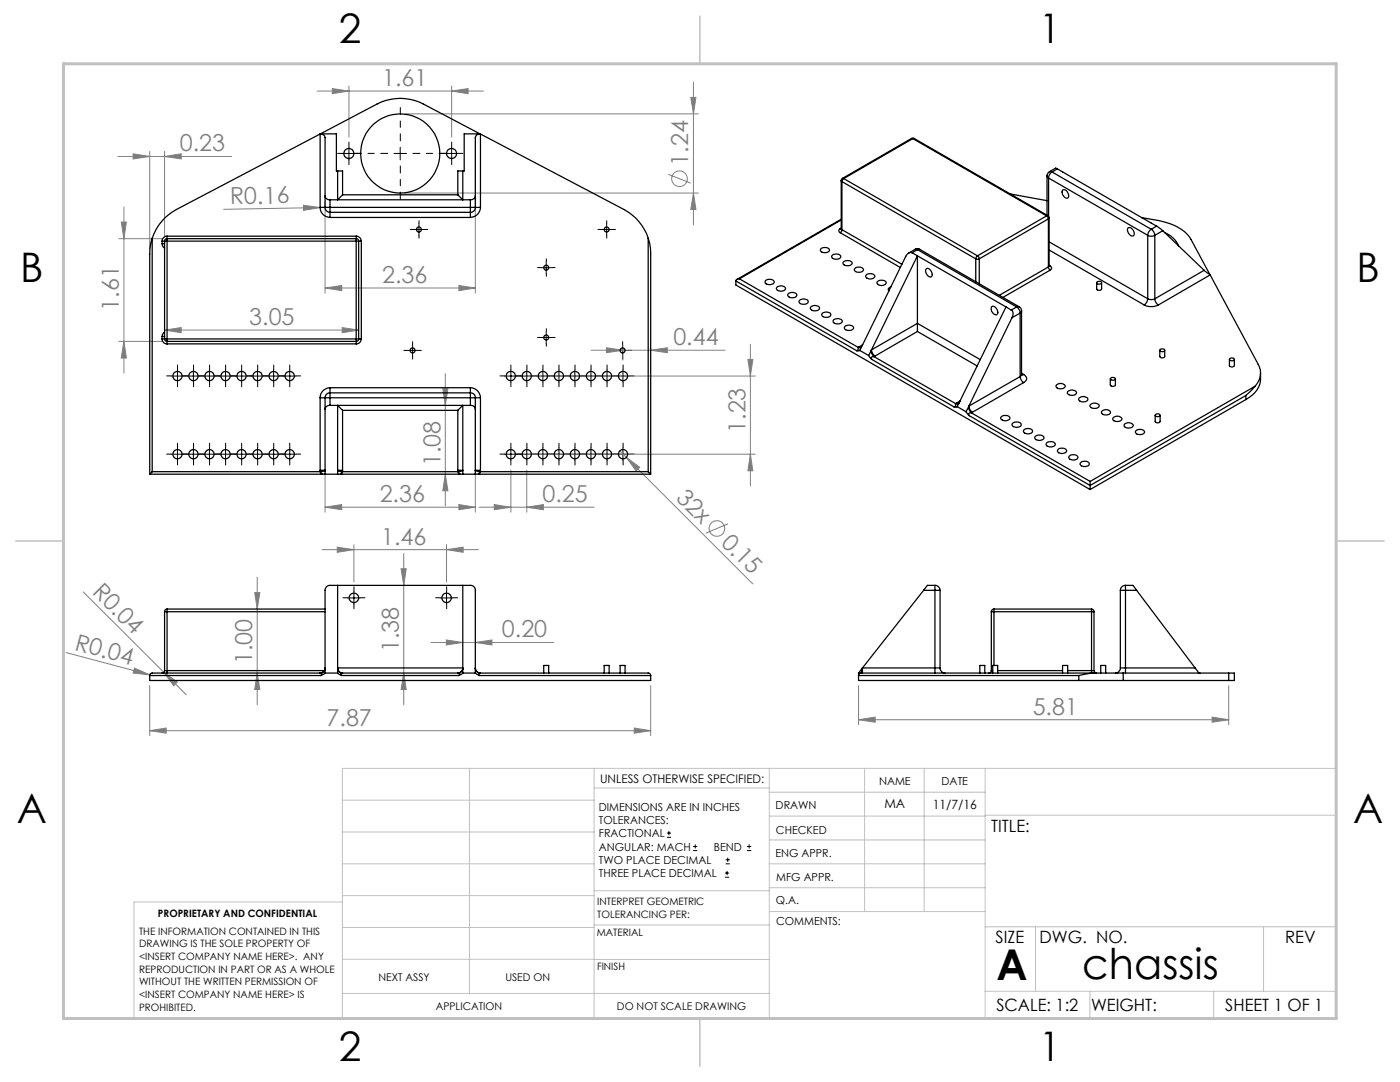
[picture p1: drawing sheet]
<svg xmlns="http://www.w3.org/2000/svg" width="279mm" height="216mm" viewBox="0 0 279 216" stroke-linecap="round" stroke-linejoin="round" font-family="sans-serif">
<g fill="none" stroke="#808080" stroke-width=".2">
<path d="M63.3 18.2h33.2M66.3 17.7l3.3 .5-3.3 .5zM69.6 17.2v10.2M90.1 18.2l3.3-.5v1zM90.1 17.2v10.2M137.9 19.4h1l-.5 3.3zM138.4 16.4v28.5M23.5 31.2h22.7M26.6 30.7l3.3 .5-3.3 .5zM29.9 30.2v19.5M32.8 31.2l3.4-.5v1zM32.8 30.2v16.9"/>
<path d="M80.9 22.7h58.5M80.9 38.5h58.5M133.4 34.8l4.4 1.7M138.4 38.5l.5 3.3h-1zM23.7 47.6h8.6M24.2 44.3h1l-.5 3.3zM24.7 41.3v33.2M60.6 41l3.3 .4-3.3 .6zM63.9 41.4l-19.3 .4M64.9 57.5l3.3-.5v1zM64.9 40.1v18.4M64.9 57.5h30"/>
<path d="M65.9 41.4h-2M91.6 57l3.3 .5-3.3 .5zM94.9 40.1v18.4M23.7 68.1h8.6M24.7 68.1l.5 3.3h-1zM32.8 65.9l3.4-.5v1zM32.8 65.9h38.8M68.3 65.4l3.3 .5-3.3 .5zM88.4 77.6h1l-.5 3.3zM88.9 74.5v26.5M105.1 75h45.6M118 69.9h26.7"/>
<path d="M121 69.4l3.3 .5-3.3 .5zM124.3 68.9v3M129.9 69.9l3.3-.5v1zM149.3 71.7h.9l-.4 3.3zM149.8 68.7v28.3M64.9 94.8v7.4M88.9 94.6l.5 3.3h-1zM94.9 94.8v7.4M102 93.8v8.4M105.1 93.8v8.4M105.1 90.6h45.6M123.7 90l1.3 1.3"/>
<path d="M125 91.3l2.7 1.9-.7 .8zM125 91.3l25.2 25.2M149.8 90.6l.4 3.3h-.9zM16.6 118.1l20.6 20.5M50.8 118.3h1.1l-.6 3.2zM51.3 115.2v25.5M64.3 109.7h31.2M64.9 101.2l3.3-.5v1zM64.9 101.2h30M67.3 109.2l3.3 .5-3.3 .5zM70.6 108.7v7.4M80 113.5h1.1l-.5 3.3z"/>
<path d="M80.6 110.5v30.2M89.1 109.7l3.3-.5v1zM89.1 108.7v7.4M91.6 100.7l3.3 .5-3.3 .5zM95.6 101.2h23M98.6 100.7l3.4 .5-3.4 .5zM105.1 101.2l3.3-.5v1zM145.3 104.5l-4.4 1.9M13.2 130.2l16.7 4.5M26.8 133.3l3.1 1.4-3.3-.4zM29.9 136.8v10M29.9 134.7l.5 .1"/>
<path d="M32.7 134.2l2.7 1.9-.7 .7zM51.3 134.3l.6 3.3h-1.1zM80.6 134.3l.5 3.3h-1.1zM86 128.2h24.5M89.1 127.7l3.3 .5-3.3 .5zM94.9 128.2l3.3-.5v1zM129.9 136.8v10M171.3 136.8v7.8M245.2 136.8v7.8M29.9 145.8l3.3-.5v1zM29.9 145.8h100M126.6 145.3l3.3 .5-3.3 .5z"/>
<path d="M171.3 143.6l3.4-.5v1zM171.3 143.6h73.9M241.9 143.1l3.3 .5-3.3 .5z"/>
<circle cx="135.6" cy="35.7" r="1.55"/>
<circle cx="143.1" cy="105.5" r="1.57"/>
</g>
<g fill="none" stroke="#000" stroke-width=".2">
<path d="M68.4 30.6h2.5M69.6 29.4v2.5M78.6 30.6h2.5M79.9 29.4v2.5M88.9 30.6h2.5M90.1 29.4v2.5M82.3 45.8h2.5M83.6 44.6v2.5M107.8 53.4h2.5M109 52.1v2.5M119.8 45.8h2.5M121.1 44.6v2.5"/>
<path d="M34.1 75h2.6M35.4 73.8v2.5M37.4 75h2.5M38.6 73.8v2.5M40.6 75h2.5M41.8 73.8v2.5M43.7 75h2.5M45 73.8v2.5M47 75h2.5M48.2 73.8v2.5M50.2 75h2.5M51.4 73.8v2.5"/>
<path d="M53.4 75h2.4M54.6 73.8v2.5M56.6 75h2.5M57.8 73.8v2.5M81.1 69.9h2.5M82.3 68.7v2.5M100.7 75h2.5M102 73.8v2.5M103.9 75h2.5M105.1 73.8v2.5M107.1 75h2.5M107.8 67.3h2.5"/>
<path d="M108.3 73.8v2.5M109 66.1v2.5M110.3 75h2.5M111.5 73.8v2.5M113.5 75h2.5M114.7 73.8v2.5M116.7 75h2.5M117.9 73.8v2.5M119.9 75h2.5M121.1 73.8v2.5M123 69.9h2.5M123.1 75h2.5"/>
<path d="M124.2 68.7v2.5M124.3 73.8v2.5M34.1 90.6h2.6M35.4 89.4v2.5M37.4 90.6h2.5M38.6 89.4v2.5M40.6 90.6h2.5M41.8 89.4v2.5M43.7 90.6h2.5M45 89.4v2.5M47 90.6h2.5M48.2 89.4v2.5"/>
<path d="M50.2 90.6h2.5M51.4 89.4v2.5M53.4 90.6h2.4M54.6 89.4v2.5M56.6 90.6h2.5M57.8 89.4v2.5M100.7 90.6h2.5M102 89.4v2.5M103.9 90.6h2.5M105.1 89.4v2.5M107.1 90.6h2.5M108.3 89.4v2.5"/>
<path d="M110.3 90.6h2.5M111.5 89.4v2.5M113.5 90.6h2.5M114.7 89.4v2.5M116.7 90.6h2.5M117.9 89.4v2.5M119.9 90.6h2.5M121.1 89.4v2.5M123.1 90.6h2.5M124.3 89.4v2.5M69.4 119.3h2.5M70.6 118v2.5"/>
<path d="M87.9 119.3h2.5M89.1 118v2.5M133.1 167.1h.8M133.1 166.2h.8M133.5 165.8v.9M138.3 169.7h.8M138.3 168.9h.8M138.7 168.5v.8M144.7 175h.8M144.7 174.2h.8M144.8 172.4h.9M144.8 171.6h.9"/>
<path d="M145.1 173.8v.8M145.2 171.1v.9M149.1 169.7h.8M149.1 168.9h.8M149.5 168.5v.8"/>
</g>
<g fill="none" stroke="#000" stroke-width=".2" stroke-dasharray="15.2 1.3 1.3 1.3">
<path d="M68.4 30.6h-1M69.6 29.4v-1M69.6 31.9v1M70.9 30.6h1M88.9 30.6h-1M90.1 29.4v-1M90.1 31.9v1M91.4 30.6h1M82.4 45.8h-.5M83.6 44.5v-.5M83.6 47v.5M84.9 45.8h.5"/>
<path d="M107.8 53.4h-.5M109 52.1v-.5M109 54.6v.5M110.3 53.4h.5M119.8 45.8h-.5M121.1 44.5v-.5M121.1 47v.5M122.3 45.8h.5M34.2 75h-.9M35.4 73.8v-1M35.4 76.3v.9M36.7 75h.9"/>
<path d="M37.4 75h-.9M38.6 73.8v-1M38.6 76.3v.9M39.9 75h.9M40.6 75h-.9M41.8 73.8v-1M41.8 76.3v.9M43.1 75h.9M43.8 75h-.9M45 73.8v-1M45 76.3v.9M46.3 75h.9"/>
<path d="M47 75h-.9M48.2 73.8v-1M48.2 76.3v.9M49.5 75h.9M50.2 75h-.9M51.4 73.8v-1M51.4 76.3v.9M52.7 75h.9M53.4 75h-.9M54.6 73.8v-1M54.6 76.3v.9M55.9 75h.9"/>
<path d="M56.6 75h-.9M57.8 73.8v-1M57.8 76.3v.9M59.1 75h.9M81.1 69.9h-.5M82.4 68.7v-.5M82.4 71.2v.5M83.6 69.9h.5M100.7 75h-.9M102 73.8v-1M102 76.3v.9M103.2 75h.9"/>
<path d="M103.9 75h-.9M105.2 73.8v-1M105.2 76.3v.9M106.4 75h.9M107.1 75h-.9M107.8 67.3h-.5M108.4 73.8v-1M108.4 76.3v.9M109 66.1v-.5M109 68.6v.5M109.6 75h.9M110.3 67.3h.5"/>
<path d="M110.3 75h-.9M111.6 73.8v-1M111.6 76.3v.9M112.8 75h.9M113.5 75h-.9M114.8 73.8v-1M114.8 76.3v.9M116 75h.9M116.7 75h-.9M118 73.8v-1M118 76.3v.9M119.2 75h.9"/>
<path d="M119.9 75h-.9M121.2 73.8v-1M121.2 76.3v.9M122.4 75h.9M123 69.9h-.5M123.1 75h-.9M124.3 68.7v-.5M124.3 71.2v.5M124.4 73.8v-1M124.4 76.3v.9M125.5 69.9h.5M125.6 75h.9"/>
<path d="M34.2 90.6h-.9M35.4 89.4v-1M35.4 91.9v.9M36.7 90.6h.9M37.4 90.6h-.9M38.6 89.4v-1M38.6 91.9v.9M39.9 90.6h.9M40.6 90.6h-.9M41.8 89.4v-1M41.8 91.9v.9M43.1 90.6h.9"/>
<path d="M43.8 90.6h-.9M45 89.4v-1M45 91.9v.9M46.3 90.6h.9M47 90.6h-.9M48.2 89.4v-1M48.2 91.9v.9M49.5 90.6h.9M50.2 90.6h-.9M51.4 89.4v-1M51.4 91.9v.9M52.7 90.6h.9"/>
<path d="M53.4 90.6h-.9M54.6 89.4v-1M54.6 91.9v.9M55.9 90.6h.9M56.6 90.6h-.9M57.8 89.4v-1M57.8 91.9v.9M59.1 90.6h.9M100.7 90.6h-.9M102 89.4v-1M102 91.9v.9M103.2 90.6h.9"/>
<path d="M103.9 90.6h-.9M105.2 89.4v-1M105.2 91.9v.9M106.4 90.6h.9M107.1 90.6h-.9M108.4 89.4v-1M108.4 91.9v.9M109.6 90.6h.9M110.3 90.6h-.9M111.6 89.4v-1M111.6 91.9v.9M112.8 90.6h.9"/>
<path d="M113.5 90.6h-.9M114.8 89.4v-1M114.8 91.9v.9M116 90.6h.9M116.7 90.6h-.9M118 89.4v-1M118 91.9v.9M119.2 90.6h.9M119.9 90.6h-.9M121.2 89.4v-1M121.2 91.9v.9M122.4 90.6h.9"/>
<path d="M123.1 90.6h-.9M124.4 89.4v-1M124.4 91.9v.9M125.6 90.6h.9M69.4 119.3h-1M70.6 118v-.9M71.9 119.3h.9M87.9 119.3h-1M89.1 118v-.9M90.4 119.3h.9M70.6 120.5v1M89.1 120.5v1"/>
</g>
<path d="M77.4 30.6h-6.7M79.9 28.1v-6.6M79.9 33.1v6.7M82.4 30.6h6.6" fill="none" stroke="#000" stroke-width=".2" stroke-dasharray="15.2 1.3 1.3 1.3" stroke-dashoffset="13.8"/>
<g fill="none" stroke="#c0c0c0" stroke-width=".2">
<path d="M68.3 159.7h50.3M93.7 153.3v44.9M118.6 153.3v49.9M118.6 157.2h34.9M153.5 153.3v49.9M153.5 158.1h43.1M172.5 153.3v28.6M184.4 153.3v28.6M196.6 153.3v49.9M68.3 180h-41.6v23.2h240v-49.9h-198.4v49.9M68.3 178.7h50.3M68.3 172.4h50.3"/>
<path d="M68.3 166h50.3M118.6 177.7h35M153.5 167.6h43.1M153.5 162.8h43.1M153.5 172.4h43.1M153.5 177.1h43.1M196.6 162.7h70.1M68.3 198.2h85.2M68.3 191.4l85.2 .1M68.3 185.1h50.3M118.6 184.6h35M153.6 181.9h43"/>
<path d="M196.6 197.8h70.1M196.6 184.9h70.1M206.7 184.9v12.9M217.5 197.8v5.4M242.2 197.8v5.4M252.2 184.9v12.9"/>
</g>
<path d="M139.7 3.2v9.5M3.1 107.9h9.6M266.7 107.9h9.5M139.7 203.2v9.6" fill="none" stroke="#c0c0c0" stroke-width=".3"/>
<path d="M12.7 12.7h254v190.5h-254z" fill="none" stroke="#c0c0c0" stroke-width=".6"/>
<g fill="#808080">
<path d="M32.7 134.2l2.7 1.9-.7 .7z"/>
<path d="M26.8 133.3l3.1 1.4-3.3-.4z"/>
<path d="M60.6 41l3.3 .4-3.3 .6z"/>
<path d="M125 91.3l2.7 1.9-.7 .8z"/>
<path d="M90.1 18.2l3.3-.5v1zM66.3 17.7l3.3 .5-3.3 .5zM241.9 143.1l3.3 .5-3.3 .5zM171.3 143.6l3.4-.5v1z"/>
<path d="M67.3 109.2l3.3 .5-3.3 .5zM89.1 109.7l3.3-.5v1zM29.9 145.8l3.3-.5v1zM126.6 145.3l3.3 .5-3.3 .5zM89.1 127.7l3.3 .5-3.3 .5zM94.9 128.2l3.3-.5v1zM98.6 100.7l3.4 .5-3.4 .5zM105.1 101.2l3.3-.5v1zM121 69.4l3.3 .5-3.3 .5zM129.9 69.9l3.3-.5v1zM26.6 30.7l3.3 .5-3.3 .5zM32.8 31.2l3.4-.5v1zM64.9 101.2l3.3-.5v1zM91.6 100.7l3.3 .5-3.3 .5zM64.9 57.5l3.3-.5v1zM91.6 57l3.3 .5-3.3 .5z"/>
<path d="M32.8 65.9l3.4-.5v1zM68.3 65.4l3.3 .5-3.3 .5z"/>
<path d="M51.3 134.3l.6 3.3h-1.1zM50.8 118.3h1.1l-.6 3.2zM80.6 134.3l.5 3.3h-1.1zM80 113.5h1.1l-.5 3.3zM88.9 94.6l.5 3.3h-1zM88.4 77.6h1l-.5 3.3z"/>
<path d="M24.7 68.1l.5 3.3h-1zM24.2 44.3h1l-.5 3.3z"/>
<path d="M137.9 19.4h1l-.5 3.3zM138.4 38.5l.5 3.3h-1zM149.3 71.7h.9l-.4 3.3zM149.8 90.6l.4 3.3h-.9z"/>
</g>
<g fill="none" stroke="#000" stroke-width=".25">
<path d="M63.9 26.7l-28.7 15.1a10.1 10.1 0 0 0-4.8 5.8M63.9 26.7v14.7M64 26.7a.94 .94 0 0 1 .9 .7v14M64 26.7h.1M64 26.7h-.1M64 26.7l11.2-5.9a9.9 9.9 0 0 1 9.3 0l11.3 5.9M64 26.7h3.1v7.4h.3M64.9 39.1a.87 .87 0 0 0 1 .8M65.9 39.9h28M65.9 39.9v1.5M67.4 34.1v5.8l1-1M67.4 34.1h1v4.8"/>
<path d="M68.4 38.9h23M92.4 34.1v5.8l-1-1M92.4 34.1h-1v4.8M93.9 39.9v1.5M94.9 39.1a.82 .82 0 0 1-1 .8M95.8 26.7a.94 .94 0 0 0-.9 .7v14M95.8 26.7h.1M95.8 26.7h-3.2v7.4h-.2M95.9 26.7l28.6 15.1a10.1 10.1 0 0 1 4.9 5.8M95.9 26.7v14.7M167.9 36l.1 .2M167.9 36v9.6"/>
<path d="M168 36.2l26.7 15.4M168 36.2v9.6M168.1 35.6l-.2 .4M168.1 35.6h.3M168.4 35.6l-.4 .6M168.4 35.6l26.7 15.4M181.9 27.6h.5M181.9 27.6l.3 .1M181.9 27.6l-13.8 8M182.2 27.7l26.7 15.4M182.2 27.7l-13.8 7.9M182.4 27.6l-.2 .1"/>
<path d="M182.4 27.6l26.7 15.4M201.6 38.7l7.4 1.3M209 35.1l.3 .4M209 35.1v7.9M209.3 35.5l19.8 11.5M209.3 35.5v7.6M209.4 34.3l-.4 .4v.4M209.4 34.3h.6M210 34.3a1.38 1.38 0 0 0-.7 1.2M210 34.3l19.8 11.5M211 33.7l-.3-.2-1.3 .8M211 33.7l19.8 11.4"/>
<path d="M211 33.7l-1 .6M212.1 37.9a1.09 1.09 0 0 1 1 1.6 1.11 1.11 0 0 1-1-1.6zM30.4 47.6a8.3 8.3 0 0 0-.5 3.1v43.9M30.4 47.6v46.5M32.3 48.6h.5M32.3 48.1h.5M32.3 48.6l.3 .6 .2 .3M32.3 48.1v.5M32.8 48.1h.5M32.8 48.1v19.5M33.3 47.6l-.2 .1-.3 .4M33.3 47.6v.5"/>
<path d="M33.3 47.1v.5M33.3 47.1a.96 .96 0 0 0-1 1M33.3 48.1v19.5M33.3 48.1h37.8M33.3 47.6h37.8M33.3 47.1h37.8M63.9 41.4h1M63.9 41.4a1.99 1.99 0 0 0 2 2M64.9 41.4h1M64.9 41.4a.96 .96 0 0 0 1 1M65.9 41.4v1M65.9 42.4v1"/>
<path d="M65.9 41.4h28M65.9 42.4h28M65.9 43.4h28M71.1 47.6l.3 .1 .2 .4M71.1 48.1h.5M71.1 47.6v.5M71.1 47.1v.5M71.1 47.1a1.02 1.02 0 0 1 1 1M71.1 48.1v19.5M71.6 48.1h.5M71.6 48.1v19.5M72.1 48.1v19.5"/>
<path d="M93.9 41.4h1M93.9 41.4v1M93.9 42.4v1M94.9 41.4a.96 .96 0 0 1-1 1M94.9 41.4h1M95.9 41.4a2.05 2.05 0 0 1-2 2M129.4 47.6a8.3 8.3 0 0 1 .5 3.1v43.9M129.4 47.6v46.5M146.9 56.1l24.1 13.9M146.9 56.1v.8l70.7 40.8M147.6 55.6a.6 .6 0 0 0-.7 .5M147.6 55.6l23.7 13.7"/>
<path d="M152.8 56a1.11 1.11 0 0 1 1.7 .3 1.13 1.13 0 0 1-1.8 0zM155 57.3a1.08 1.08 0 0 1 1.8 .3 1.05 1.05 0 0 1-1.9-.1zM157.3 58.6a1.08 1.08 0 0 1 1.7 .3 1.05 1.05 0 0 1-1.8-.1zM159.6 59.9a1.19 1.19 0 0 1 1.7 .2 1.01 1.01 0 0 1-1.7 .3l-.1-.1zM163.8 49.7a1.21 1.21 0 0 1 1.7 .1 1.01 1.01 0 0 1-1.7 .3zM166.1 51a1.21 1.21 0 0 1 1.7 .1 1 1 0 0 1-1.7 .3zM167.7 45.6h.2M167.7 45.6a.43 .43 0 0 0-.3 .4 .43 .43 0 0 0 .3 .4M167.7 46.4l12 7M167.9 45.6l.1 .2M167.9 43.7l-20.9 12.1M167.9 45.5l-.2 .1"/>
<path d="M167.9 43.9l-20.3 11.7M168 45.8v.3l-.3 .3M168 45.8l12 6.9M168.3 52.3a1.11 1.11 0 0 1 1.8 .3 1.19 1.19 0 0 1-1.9 0zM170.7 53.4a1.02 1.02 0 0 1 1.6 .5 1.07 1.07 0 0 1-1.8-.2zM172.9 54.9a1.08 1.08 0 0 1 1.7 .3 1.04 1.04 0 0 1-1.8-.2zM175.1 56.2a1.22 1.22 0 0 1 1.7 .1 .97 .97 0 0 1-.9 .7 .97 .97 0 0 1-.9-.7zM177.8 57.3l-.5 .3 .1 .4M182 50.4a1.02 1.02 0 0 0-1.2 .8l-8.6 17.6M182 50.4l1.1 .6M182.6 49.8l.4-.2 .6 .2M182.6 49.8h.5"/>
<path d="M182.6 49.8l-1.2 .7M183.1 51l17.7 10.2M183.1 49.8l-1.1 .6M183.1 49.8l19.8 11.4M183.1 51v13.5M183.1 51l-9.2 18.8M183.6 49.8h-.5M183.6 49.8l19.8 11.4M184.9 53.7a1.04 1.04 0 0 1 1.1 1.3l-.1 .2a1.04 1.04 0 0 1-1.2-1.4zM194.7 51.6h.7M194.7 51.6v4.6M195.1 51l-.4 .6"/>
<path d="M195.1 51l.3 .6M195.4 51.6v5M208.9 43.1l.3 .6M208.9 43.1l-13.8 7.9M209.1 43l.3 .5M209.1 43l-.2 .1M209.2 53.3l.4 .6M209.2 43.7l-13.8 7.9M209.2 43.7v9.6M209.2 53.3l-9.7 5.6M209.4 53.1v.1M209.4 43.5l-.2 .2"/>
<path d="M209.4 43.5v9.6l-.2 .2M209.4 53l.2 .1M209.4 49.9l19 11M209.4 48.3l19.7 11.3M209.6 53.1a.43 .43 0 0 1 .3 .4 .43 .43 0 0 1-.3 .4M209.6 53.1h-.2M209.6 53.9l-9.4 5.4M218.9 56.4v1.2a.57 .57 0 0 0 1 0v-1.2M219 56.2l.4-.1 .4 .2a.47 .47 0 0 1-.4 .4 .47 .47 0 0 1-.5-.4zM225.1 45.5a1.09 1.09 0 0 1 1.1 1.5 1.09 1.09 0 0 1-1.1-1.5zM227.9 43.4a23.3 23.3 0 0 1 6.6 1.6l.7 .4a6 6 0 0 1 2.5 2.4l13.4 24.9a3.7 3.7 0 0 1-.6 4.3M229.1 47a1.5 1.5 0 0 0 1.4 0"/>
<path d="M229.1 59.6a1.5 1.5 0 0 0 1.4 0M229.1 59.6a1.6 1.6 0 0 1-.7 1.3M229.1 47v12.6M229.8 45.8a1.47 1.47 0 0 0-.7 1.2M229.8 45.8a1.47 1.47 0 0 1 .7 1.2M230.5 59.6a1.6 1.6 0 0 0 .7 1.3M230.5 47v12.6M230.8 45.1l1.3 .9M230.8 45.1l-1 .7M232.1 46l-1.6 1M232.1 46l8.2 7.9M232.4 46.4a5 5 0 0 1 2.8 2.7"/>
<path d="M240.3 53.9l1.2 1-10.3 6M240.3 53.9l-9.8 5.7M32.3 67.1h.5M32.3 67.6h.5M32.3 67.6a.96 .96 0 0 0 1 1M32.3 67.1v.5M32.8 67.6h.5M32.8 67.6l.1 .3 .4 .2M32.8 66.3l-.4 .5-.1 .3M33.3 67.6v.5M33.3 68.1v.5M33.3 67.6h37.8"/>
<path d="M33.3 68.1h37.8M33.3 68.6h37.8M63.9 79.4h1M63.9 79.4v14.7M64.9 79.4h1M64.9 79.4v15.2M65.9 78.4a.96 .96 0 0 0-1 1M65.9 78.4v1M65.9 77.4v1M65.9 77.4a1.99 1.99 0 0 0-2 2M65.9 79.4v1.5M65.9 79.4h28"/>
<path d="M65.9 78.4h28M65.9 77.4h28M71.1 67.6h.5M71.1 67.6v.5M71.1 68.1v.5M71.6 67.6l-.2 .4-.3 .1M71.6 67.6h.5M72.1 67.6a1.02 1.02 0 0 1-1 1M93.9 78.4a.96 .96 0 0 1 1 1M93.9 79.4h1M93.9 78.4v1M93.9 77.4v1"/>
<path d="M93.9 77.4a2.05 2.05 0 0 1 2 2M93.9 79.4v1.5M94.9 79.4h1M94.9 79.4v15.2M95.9 79.4v14.4M161.8 61.2a1.19 1.19 0 0 1 1.7 .2 1.01 1.01 0 0 1-1.7 .3l-.1-.1zM164.1 62.5a1.17 1.17 0 0 1 1.7 .2 1.01 1.01 0 0 1-1.7 .3zM166.3 63.9a1.22 1.22 0 0 1 1.8 .1 1.07 1.07 0 0 1-1.8 .2zM168.6 65.2a1.22 1.22 0 0 1 1.8 .1 1.07 1.07 0 0 1-1.9 .2zM171.3 69.3l-.1 .1a.4 .4 0 0 1-.2 .6M171.4 69.2l.5 .1-.2 .1-.4-.1M171.6 69.9l-.6 .1"/>
<path d="M171.6 69.9l1.8 1M172.2 68.8l-.9 .5M172.2 68.8l-.6 1.1M173.4 70.9l.6 .8M173.8 70l.2 .6 .4 .6M173.9 69.8a1.6 1.6 0 0 0 .7 1.2M173.9 69.8l-.5 1.1M174 71.7l16.4 9.5M174.4 71.2h-.2a.3 .3 0 0 0-.4 .1 .3 .3 0 0 0 .2 .4M174.4 71.2l16.3 9.3M174.6 71l-.2 .2M183.1 64.5v1.6"/>
<path d="M183.1 66.1l-8.5 4.9M183.1 64.5l-9.2 5.3M183.1 64.5l12.5 7.3M183.1 66.1l11.9 6.9M197.9 61.2a1.05 1.05 0 0 1 1.2 1.4l-.1 .1a1.04 1.04 0 0 1-1.2-1.4zM200.8 61.2l-9.2 18.8M200.8 61.2l1 .7M201.8 61.9a1.11 1.11 0 0 1 .2 1.5M202 63.4l-8.6 17.6M202.9 61.2a1.6 1.6 0 0 1 .7 1.3M202.9 61.2l-1.1 .7M203.4 61.2a.84 .84 0 0 1 .5 .9"/>
<path d="M203.4 61.2h-.5M203.6 75.1a1.62 1.62 0 0 0 .7 1.2M203.6 75.1l-10.2 5.9M203.6 62.5l-1.6 .9M203.6 62.5v12.6M203.9 62.1l-.3 .4M203.9 62.1v12.7l-.3 .3M203.9 74.5l.4 .2M203.9 74.7v.2M204.3 74.7a.85 .85 0 0 1 .6 .8 .85 .85 0 0 1-.6 .8M204.3 74.7l-.4 .1M204.3 76.3l-10.2 6"/>
<path d="M210.9 76.8a1.07 1.07 0 0 1 1.7 .4 1.07 1.07 0 0 1-1.9-.2zM213.1 78.1a1.07 1.07 0 0 1 1.7 .4 1.07 1.07 0 0 1-1.8-.2zM215.4 79.4a1.19 1.19 0 0 1 1.7 .2 1.01 1.01 0 0 1-1.7 .3l-.1-.1zM221.6 75.6v1.2a.57 .57 0 0 0 .5 .3 .57 .57 0 0 0 .5-.3v-1.2M221.8 75.4l.5-.1 .3 .2a.47 .47 0 0 1-.5 .4 .47 .47 0 0 1-.4-.4zM228.4 60.9a3.3 3.3 0 0 0 2.8 0M231.5 69.9v1.2a.57 .57 0 0 0 .9 0v-1.2M231.5 69.8a.51 .51 0 0 1 .5-.2 .51 .51 0 0 1 .4 .4 .5 .5 0 0 1-.5 .2 .5 .5 0 0 1-.4-.4zM245.4 71.7v1.2a.54 .54 0 0 0 .5 .3 .54 .54 0 0 0 .4-.3v-1.2M245.4 71.6a.49 .49 0 0 1 .5-.2 .49 .49 0 0 1 .4 .4 .52 .52 0 0 1-.5 .2 .52 .52 0 0 1-.4-.4zM248.6 78.9l-31 18M248.6 79.7l-31 18"/>
<path d="M248.6 78.9v.8M250.5 77l-1.9 1.9M250.5 77l-32.9 19.1M251.6 74.4a4.9 4.9 0 0 1-3 5.3M29.9 94.6h34.1M30.4 94.1l-.5 .5M30.4 94.1h33.5M63.9 93.8h1M63.9 94.1l.4 .4-.3 .1M64 94.6h.9M64.9 93.9l-1 .2M64.9 94.6h2.5"/>
<path d="M65.9 80.9a.86 .86 0 0 0-1 .8M65.9 80.9h28M67.4 93.8h1M67.4 93.9l.9 .2M67.4 94.6h.9M68.3 94.6h23.2M68.3 94.1l-.3 .4 .3 .1M68.3 94.1h23.1M68.4 81.9l-1-1v13.7M68.4 81.9v11.9M68.4 81.9h23M68.4 93.8l-.1 .3"/>
<path d="M91.4 81.9l1-1v13.7M91.4 93.8h1M91.4 81.9v11.9M91.4 93.8v.3M91.4 94.1l.4 .4-.3 .1M91.5 94.6h.9M92.4 93.9l-1 .2M92.4 94.6h2.5M93.9 80.9a.86 .86 0 0 1 1 .8M94.9 93.8h1M94.9 93.9l.9 .2M94.9 94.6h.8"/>
<path d="M95.7 94.6h34.2M95.8 94.1l-.3 .4 .2 .1M95.8 94.1h33.6M95.9 93.8l-.1 .3M129.4 94.1l.5 .5M190.7 80.5v.5l-.3 .2M190.9 80.4l.5 .1-.3 .1-.4-.1M191 81.1l-.6 .1M191 81.1l1.8 1.1M191.6 80l-.6 1.1M191.6 80l-.9 .5M192.8 82.2l.6 .7"/>
<path d="M193.3 81.2l.1 .5 .5 .7M193.3 81.2l-.5 1M193.4 81a1.6 1.6 0 0 0 .7 1.3M193.4 81l-.1 .2M193.4 82.9l24.2 14M193.9 82.4l-.6 .1 .1 .4M193.9 82.4l23.7 13.7M194.1 82.3l-.2 .1M199.8 83.2a1.22 1.22 0 0 1 1.7 .1 .88 .88 0 0 1-1.3 .6 .46 .46 0 0 1-.4-.7zM202.1 84.5a1.22 1.22 0 0 1 1.7 .1 .84 .84 0 0 1-1.3 .6 .46 .46 0 0 1-.4-.7zM204.3 85.8a1.21 1.21 0 0 1 1.8 .1 .82 .82 0 0 1-1.3 .6 .46 .46 0 0 1-.5-.2 .46 .46 0 0 1 0-.5zM206.6 87.1a1.11 1.11 0 0 1 1.8 .3 1.13 1.13 0 0 1-1.9 0z"/>
<path d="M208.8 88.4a1.11 1.11 0 0 1 1.8 .3 1.13 1.13 0 0 1-1.8 0zM211.3 89.6a1.02 1.02 0 0 1 1.6 .4 1.05 1.05 0 0 1-1.9-.1zM213.4 91a1.08 1.08 0 0 1 1.7 .3 1.05 1.05 0 0 1-1.8-.1zM215.7 92.3a1.19 1.19 0 0 1 1.7 .2 .85 .85 0 0 1-1.4 .5l-.5-.4zM217.6 96.1v.8M217.6 96.9v.8M217.6 80.7a1.19 1.19 0 0 1 1.8 .2 1.01 1.01 0 0 1-1.8 .3l-.1-.1zM219.9 82.1a1.03 1.03 0 0 1 1.7 .3 1.15 1.15 0 0 1-1.8 0zM222.1 83.4a1.07 1.07 0 0 1 1.8 .3 1.19 1.19 0 0 1-1.8 0zM224.4 84.7a1.07 1.07 0 0 1 1.8 .3 1.19 1.19 0 0 1-1.9 0zM226.8 85.8a1.02 1.02 0 0 1 1.6 .5 1.07 1.07 0 0 1-1.8-.2zM230.5 82.9v1.2a.54 .54 0 0 0 .5 .3 .54 .54 0 0 0 .5-.3v-1.2"/>
<path d="M230.7 82.7l.5-.1 .3 .2a.47 .47 0 0 1-.5 .3 .47 .47 0 0 1-.4-.3zM67.4 116.8v17.5M92.4 116.8v17.5M184.3 117.8h2.3M184.3 117.8l-12.2 15.5M186.6 117.8h1M186.6 116.8v1M186.6 116.8a1.02 1.02 0 0 1 1 1M186.6 116.8h-1.5l-.8 1M186.6 117.8v15.5M187.6 117.8v15.5M223.6 117.8h1"/>
<path d="M223.6 117.8v15.5M224.6 116.8v1M224.6 116.8h1.5l.7 1M224.6 116.8a1.02 1.02 0 0 0-1 1M224.6 117.8v15.5M224.6 117.8h2.2M226.8 117.8l11.7 15.5M29.9 134.8h34.1M29.9 134.8v1h100v-1M32.8 133.8l-.1 .4-.4 .1M32.8 133.8h.5M32.8 122.1h.5"/>
<path d="M32.8 122.1v11.7M33.3 133.8v.5M33.3 121.5v.6M33.3 121.5l-.4 .3-.1 .3M33.3 122.1v11.7M33.3 121.5h31.6M33.3 133.8h31.4M33.3 122.1h31.6M63.9 134.3l.4 .2-.3 .3M63.9 134.3h-33.6l-.3 .2-.1 .3M64.9 134.3l-.9 .5M64.9 133.4a1.03 1.03 0 0 1-1 .9"/>
<path d="M64.9 134.3v-16.5a.96 .96 0 0 1 1-1h28a.96 .96 0 0 1 1 1v16.5M64.9 133.3a1.02 1.02 0 0 1-1 1M64.9 134.3h2.5M67.4 133.5a1 1 0 0 0 .9 .8M67.4 134.3l.9 .5M68.3 134.8h23.2M68.3 134.3l-.3 .2 .3 .3M68.3 134.3h23.1M68.4 134.3a1.02 1.02 0 0 1-1-1h25a1.02 1.02 0 0 1-1 1M91.4 134.3l.4 .1-.3 .4M92.4 134.3l-.9 .5M92.4 133.5a1 1 0 0 1-1 .8"/>
<path d="M92.4 134.3h2.5M94.9 134.3l.8 .5M94.9 133.4a1.03 1.03 0 0 0 .9 .9M94.9 133.3a1.09 1.09 0 0 0 1 1M95.7 134.8h34.2M95.8 134.3l-.3 .2 .2 .3M95.8 134.3h33.7l.3 .2 .1 .3M108.5 134.3v-1.5h1v1.5M120.6 134.3v-1.5h1v1.5M123.8 134.3v-1.5h.9v1.5M171.3 134.8h44M171.3 134.8v1h44"/>
<path d="M171.8 134.3l-.2 .1-.3 .4M171.8 134.3h46.6M172 133.4l-.2 .9M172 133.4l-.7 .9v.5M172.1 133.3v1M172.1 133.3h14.5M172.1 133.3l-.1 .1M186.6 133.3v1M186.6 133.3h1M187.6 133.3a1.02 1.02 0 0 0 1 1M195.5 134.3v-1.5h1v1.5M197.8 133.8l-.1 .4-.4 .1"/>
<path d="M197.8 122.1h.6M197.8 133.8h.3M197.8 122.1v11.7M198.1 134.3v-1.5h1v1.5M198.4 121.5v.6M198.4 121.5a.54 .54 0 0 0-.6 .6M198.4 121.5h19.4M198.4 122.1h19.4M198.4 122.1v10.7M199.1 133.8h13M212.1 134.3v-1.5h1v1.5M213.1 133.8h4.7"/>
<path d="M215.3 135.8h8.9M215.3 134.8v1M217.8 133.8h.5M217.8 133.8v.5M217.8 122.1h.5M217.8 121.5v.6M217.8 121.5l.5 .3v.3M217.8 122.1v11.7M218.3 133.8l.2 .4 .4 .1M218.3 122.1v11.7M218.4 134.3l-3.1 .5M218.4 134.3h5.8"/>
<path d="M219.7 134.3v-1.5h1v1.5M223.6 133.3a1.02 1.02 0 0 1-1 1M223.6 133.3h1M224.2 134.3h15.1M224.2 135.8h21M224.2 134.3v1.5M224.6 133.3v1M224.6 133.3h13.9M238.5 133.3l.8 1M239.3 134.3h.1M239.3 134.3h5.9M245.2 134.3h1.1v1.5h-1.1"/>
<path d="M245.2 134.3v1.5"/>
<circle cx="69.6" cy="30.6" r=".99"/>
<circle cx="79.9" cy="30.6" r="7.9"/>
<circle cx="90.1" cy="30.6" r=".99"/>
<circle cx="83.6" cy="45.8" r=".51"/>
<circle cx="109" cy="53.4" r=".5"/>
<circle cx="121.1" cy="45.8" r=".51"/>
<circle cx="35.4" cy="75" r=".93"/>
<circle cx="38.6" cy="75" r=".93"/>
<circle cx="41.8" cy="75" r=".93"/>
<circle cx="45" cy="75" r=".93"/>
<circle cx="48.2" cy="75" r=".93"/>
<circle cx="51.4" cy="75" r=".93"/>
<circle cx="54.6" cy="75" r=".93"/>
<circle cx="57.8" cy="75" r=".94"/>
<circle cx="82.3" cy="69.9" r=".51"/>
<circle cx="102" cy="75" r=".93"/>
<circle cx="105.1" cy="75" r=".93"/>
<circle cx="108.3" cy="75" r=".93"/>
<circle cx="109" cy="67.3" r=".5"/>
<circle cx="111.6" cy="75" r=".93"/>
<circle cx="114.7" cy="75" r=".94"/>
<circle cx="117.9" cy="75" r=".93"/>
<circle cx="121.1" cy="75" r=".93"/>
<circle cx="124.2" cy="69.9" r=".51"/>
<circle cx="124.4" cy="75" r=".93"/>
<circle cx="35.4" cy="90.6" r=".92"/>
<circle cx="38.6" cy="90.6" r=".92"/>
<circle cx="41.8" cy="90.6" r=".92"/>
<circle cx="45" cy="90.6" r=".92"/>
<circle cx="48.2" cy="90.6" r=".92"/>
<circle cx="51.4" cy="90.6" r=".92"/>
<circle cx="54.6" cy="90.6" r=".92"/>
<circle cx="57.8" cy="90.6" r=".93"/>
<circle cx="101.9" cy="90.6" r=".92"/>
<circle cx="105.1" cy="90.6" r=".92"/>
<circle cx="108.3" cy="90.6" r=".92"/>
<circle cx="111.5" cy="90.6" r=".92"/>
<circle cx="114.7" cy="90.6" r=".93"/>
<circle cx="117.9" cy="90.6" r=".92"/>
<circle cx="121.1" cy="90.6" r=".92"/>
<circle cx="124.3" cy="90.6" r=".92"/>
<circle cx="70.6" cy="119.3" r=".95"/>
<circle cx="89.1" cy="119.3" r=".95"/>
</g>
<g font-size="8.5">
<text x="198.9" y="195.5">A</text>
<text x="216" y="195.4">chassis</text>
</g>
<g font-size="8.1">
<text x="67.6" y="8.6">2</text>
<text x="207.3" y="8.6">1</text>
<text x="4" y="56.2">B</text>
<text x="270.7" y="56.2">B</text>
<text x="3.3" y="164.1">A</text>
<text x="270" y="164.1">A</text>
<text x="67.6" y="211.7">2</text>
<text x="207.3" y="211.7">1</text>
</g>
<g font-size="4.7" fill="#808080">
<text x="76.3" y="17.1">1.61</text>
<text x="35.9" y="30.2">0.23</text>
<text x="137.3" y="33.1" transform="rotate(-90 137.3 33.1)">1.24</text>
<text x="45.9" y="40.8" transform="rotate(-1 45.9 40.8)">R0.16</text>
<text x="76.3" y="56.4">2.36</text>
<text x="23.7" y="62" transform="rotate(-90 23.7 62)">1.61</text>
<text x="49.7" y="64.8">3.05</text>
<text x="134.4" y="68.9">0.44</text>
<text x="148.8" y="86.4" transform="rotate(-90 148.8 86.4)">1.23</text>
<text x="87.9" y="93" transform="rotate(-90 87.9 93)">1.08</text>
<text x="75.8" y="100.2">2.36</text>
<text x="108.3" y="100.2">0.25</text>
<text x="134.7" y="99.5" transform="rotate(45 134.7 99.5)">32x</text>
<text x="76.1" y="108.7">1.46</text>
<text x="143.7" y="108.5" transform="rotate(45 143.7 108.5)">0.15</text>
<text x="18.3" y="118.3" transform="rotate(45 18.3 118.3)">R0.04</text>
<text x="14.7" y="129.6" transform="rotate(15 14.7 129.6)">R0.04</text>
<text x="79.6" y="130.1" transform="rotate(-90 79.6 130.1)">1.38</text>
<text x="100.2" y="127.2">0.20</text>
<text x="50.3" y="132.6" transform="rotate(-90 50.3 132.6)">1.00</text>
<text x="206.1" y="142.6">5.81</text>
<text x="65.2" y="144.8">7.87</text>
</g>
<g font-size="3.4">
<text x="197.8" y="166">TITLE:</text>
<text x="198.7" y="188.1">SIZE</text>
<text x="207.5" y="188.1">DWG. NO.</text>
<text x="256.5" y="188.2">REV</text>
<text x="198.8" y="201.7">SCALE: 1:2</text>
<text x="217.7" y="201.8">WEIGHT:</text>
<text x="244.5" y="201.7">SHEET 1 OF 1</text>
</g>
<g font-size="2.5">
<text x="176.5" y="161.3">MA</text>
<text x="186.2" y="161.4">11/7/16</text>
</g>
<text font-size="2.4" x="119.8" y="156.2">UNLESS OTHERWISE SPECIFIED:</text>
<g font-size="2.2">
<text x="119.5" y="161.8">DIMENSIONS ARE IN INCHES</text>
<text x="154.8" y="161.4">DRAWN</text>
<text x="175.4" y="156.6">NAME</text>
<text x="187.9" y="156.7">DATE</text>
<text x="119.5" y="164.4">TOLERANCES:</text>
<text x="119.5" y="167.1">FRACTIONAL</text>
<text x="154.9" y="166.3">CHECKED</text>
<text x="119.5" y="169.7">ANGULAR: MACH</text>
<text x="119.5" y="172.4">TWO PLACE DECIMAL</text>
<text x="142.5" y="169.7">BEND</text>
<text x="154.8" y="171">ENG APPR.</text>
<text x="119.5" y="175">THREE PLACE DECIMAL</text>
<text x="154.9" y="175.7">MFG APPR.</text>
<text x="154.9" y="180.4">Q.A.</text>
<text x="154.9" y="184.6">COMMENTS:</text>
</g>
<g font-size="2.1">
<text x="75.5" y="195.7">NEXT ASSY</text>
<text x="100.9" y="195.7">USED ON</text>
<text x="86.9" y="201.5">APPLICATION</text>
<text x="123.1" y="201.6">DO NOT SCALE DRAWING</text>
</g>
<g font-size="2">
<text x="31.5" y="182.9">PROPRIETARY AND CONFIDENTIAL</text>
<text x="119.2" y="180.6">INTERPRET GEOMETRIC</text>
<text x="119.2" y="183.1">TOLERANCING PER:</text>
<text x="27.8" y="186.5">THE INFORMATION CONTAINED IN THIS</text>
<text x="27.8" y="189">DRAWING IS THE SOLE PROPERTY OF</text>
<text x="27.8" y="191.6">&lt;INSERT COMPANY NAME HERE&gt;. ANY</text>
<text x="119.1" y="186.7">MATERIAL</text>
<text x="27.8" y="194.1">REPRODUCTION IN PART OR AS A WHOLE</text>
<text x="27.8" y="196.6">WITHOUT THE WRITTEN PERMISSION OF</text>
<text x="119.1" y="193.5">FINISH</text>
<text x="27.8" y="199.1">&lt;INSERT COMPANY NAME HERE&gt; IS</text>
<text x="27.8" y="201.7">PROHIBITED.</text>
</g>
</svg>
